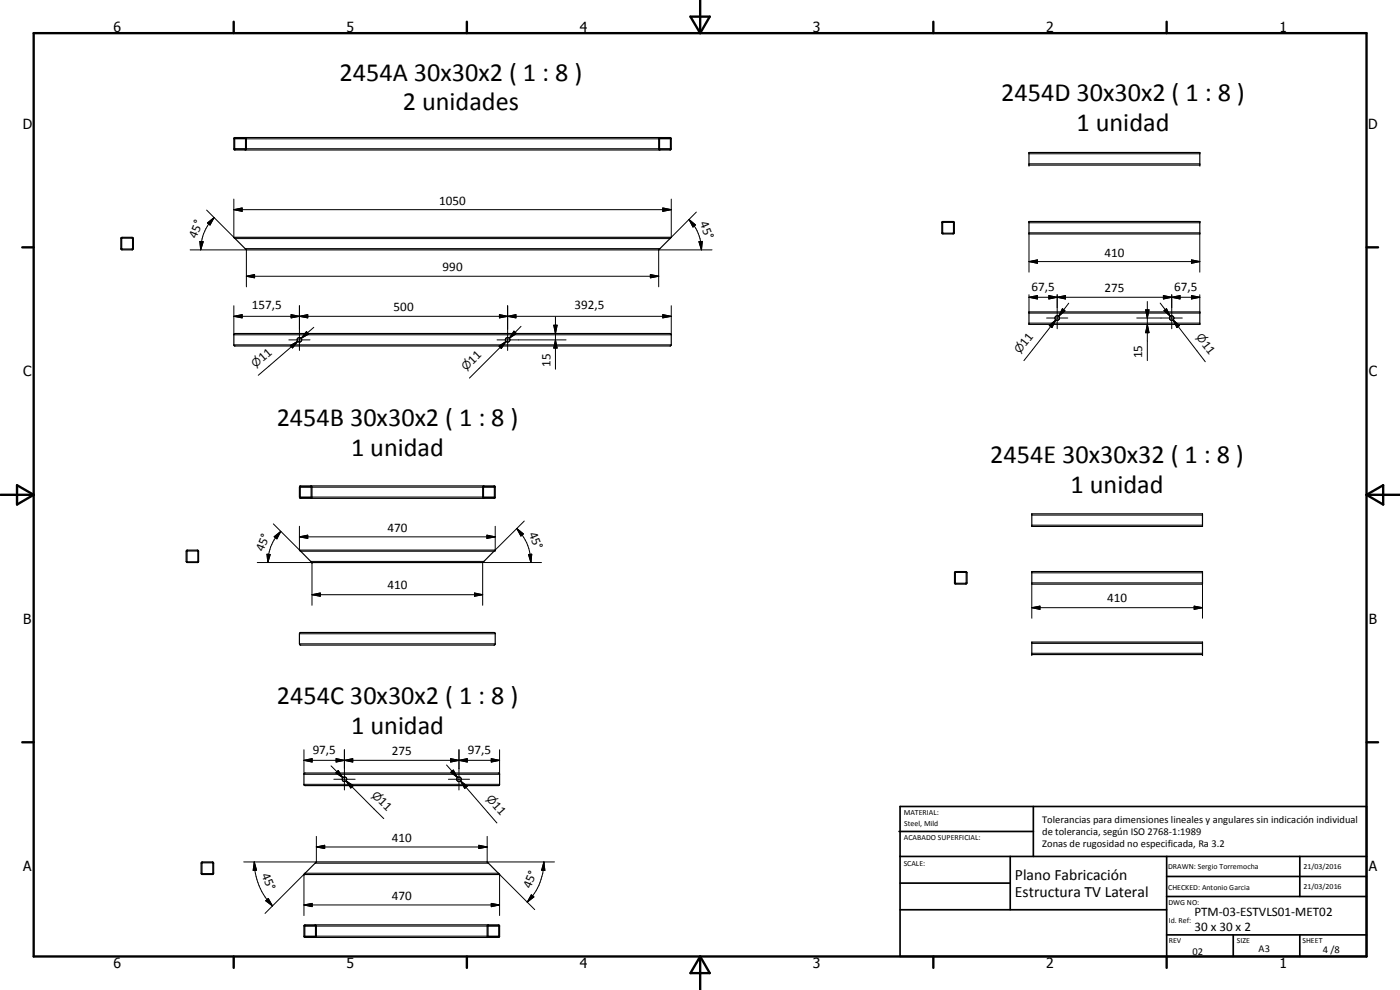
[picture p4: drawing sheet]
<svg xmlns="http://www.w3.org/2000/svg" width="420mm" height="297mm" viewBox="0 0 420 297" stroke-linecap="round" stroke-linejoin="round" font-family="sans-serif">
<g fill="none" stroke="#000" stroke-width=".35">
<path d="M70.3 41.3h130.9l.3 .4v2.9l-.3 .4h-130.8l-.2-.3zM70.4 41.6h3.3v3.1h-3.3zM73.7 41.3l.2 .4v2.9l-.2 .4M197.9 41.3l-.2 .2v3.2l.2 .3M201.1 41.5l-3.2 .1v3.1h3.2M201.1 41.5l.1 .1M201.2 41.6v3.1M201.2 44.7h-.1M308.8 45.8h51.3v3.7h-51.3zM36.4 71.3l3.3-.1 .3 .2v3.4l-.3 .2-3.3-.1zM36.5 71.5v3.1M36.5 74.6l.1 .1"/>
<path d="M36.5 71.5h.1M36.6 71.5l3.2 .1-.1 3.1h-3.1M70.2 71.2h131.3l-3.8 3.7-123.8 .1zM197.7 74.9v.1M282.7 66.5h3.6v3.6h-3.6zM282.9 66.8l3.2-.1 .1 3.1-3.3 .1zM282.9 69.9h.1M308.8 66.5h51.3v3.7h-51.3zM308.8 93.6h51.3v3.7h-51.3zM70.3 100.2l130.8-.1 .4 .4v3l-.3 .3h-130.8l-.2-.3zM89.9 145.9l58.5-.1 .2 .2v3.3l-.2 .2h-58.3l-.2-.4zM90.1 146.1h3.3v3.1h-3.3z"/>
<path d="M93.4 145.8l.2 .2v3.3l-.2 .2M145.1 145.8l-.2 .4v2.9l.2 .4M145.1 146.1v3.1M145.1 149.2l.1 .1M145.2 149.3h3.1M145.2 146h3.1M145.2 146l-.1 .1M148.3 146l.1 .1M148.4 146.1v3.1M148.4 149.2l-.1 .1M309.7 154.2h51.2v3.7h-51.2zM56 165.2l.1-.1h3.4l.1 3.6h-3.6l-.1-.3z"/>
<path d="M56.2 165.3l3.2 .1-.1 3.2-3.2-.1zM89.9 165.1h58.7l-3.7 3.7h-51.3zM286.5 171.6h3.6v3.5h-3.6zM286.8 171.7h3.1v3.3h-3.1zM309.7 171.5h51.2v3.8h-51.2zM89.9 189.9l.2-.1h58.3l.2 .2v3.3l-.2 .2h-58.3l-.2-.3zM309.7 192.7h51.2v3.7h-51.2zM91.3 232.1l58.4-.2 .2 .3v3.3l-.3 .2h-58l-.4-.2zM60.4 258.8l.3-.2 3.3 .1 .1 .3-.1 3.3h-3.6zM60.7 258.9l3.2 .1-.1 3.1h-3.2zM60.7 258.9l-.1 .1M94.9 258.7l-3.7 3.7h58.7l-3.7-3.7"/>
<path d="M94.9 258.6h51.3M94.9 258.6v.1M146.2 258.6v.1M91.3 277.7l.3-.2h58l.3 .2v3.3l-.2 .3h-58.2l-.3-.3zM91.5 277.7h3.1v3.3h-3.1zM94.6 277.5l.3 .2v3.3l-.2 .3M146.5 277.7h3.1v3.3h-3.1zM146.6 277.5l-.4 .2v3.3l.3 .3"/>
<circle cx="317.3" cy="95.4" r=".69"/>
<circle cx="351.6" cy="95.4" r=".69"/>
<circle cx="89.9" cy="102" r=".68"/>
<circle cx="152.4" cy="101.9" r=".69"/>
<circle cx="103.4" cy="233.8" r=".69"/>
<circle cx="137.7" cy="233.8" r=".69"/>
</g>
<g fill="none" stroke="#000" stroke-width=".3">
<path d="M70.2 59.7v11.5M70.4 41.7h3.3M70.4 44.6h3.3M73.9 41.7h123.8M73.9 44.6h123.8M197.9 41.7h3.3M197.9 44.6h3.3M201.5 59.7v11.5M308.8 46.1h51.3M308.8 49.1h51.3M57.1 75h16.8v11.1M60 72.4l1 .1-.8 2.5z"/>
<path d="M62 63l8.6 8.6h130.5l7.9-8M62.3 66.9l2-1.6-1.3 2.2zM64.3 65.3a13.9 13.9 0 0 0-4.1 9.7M70.2 62.9l2.5-.5v1zM70.2 62.9h131.3M73.6 74.6h124.5M198.9 62.4l2.6 .5-2.6 .5zM206.8 65.9l1.9 1.6-.7 .6zM206.8 65.9a12.9 12.9 0 0 1 3.7 9.1M209.8 72.5l1-.1-.3 2.6zM213.7 75h-16v11.1M308.8 78.5l2.6-.5v1z"/>
<path d="M308.8 69.8h51.3M308.8 66.8h51.3M308.8 78.5h51.3M308.8 70.2v11.5M357.6 78l2.5 .5-2.5 .5zM360.1 70.2v11.5M70.2 94.9l2.5-.5v1zM70.2 91.7v8.8h131.3v-8.8M70.2 94.9h131.3M73.9 82.9l2.5-.5v1zM73.9 82.9h123.8M87.4 94.4l2.5 .5-2.5 .5z"/>
<path d="M89.9 94.9l2.5-.5v1zM89.9 91.7v13.5M92 99.5l.6 .7-2.2 1.3zM94.2 98.2l-3.8 3.3M149.9 94.4l2.4 .5-2.4 .5zM152.3 94.9l2.5-.5v1zM152.3 91.7v13.5M154.3 99.4l.7 .7-2.1 1.4zM156.4 97.9l-3.5 3.6M166.2 97.6h1l-.5 2.5zM166.7 95.1v15.7M195.2 82.4l2.5 .5-2.5 .5z"/>
<path d="M198.9 94.4l2.6 .5-2.6 .5zM308.8 89.2l2.6-.5v1zM308.8 88.4v5.5h51.3v-5.5M308.8 96.9h51.3M308.8 89.2h51.3M314.1 95.4h6.4M314.8 88.7l2.5 .5-2.5 .5zM314.8 88.7l5 1v-1l-5 1zM314.9 97.7l2-1.7-1.2 2.3zM316.9 96l-1.6 2M316.9 96l-9.6 12.2M317.3 89.2l2.5-.5v1z"/>
<path d="M317.3 88.4v10.2M318.8 92.6l.8 .7-1.9 1.6zM320.7 91l-3 3.9M341.2 95.4h13.6M343.8 93h1l-.5 2.4zM344.3 97.3l.5 2.5h-1zM344.3 90.5v17.7M348.2 90.9l3 4M349.2 88.7l2.5 .5-2.5 .5zM349.2 88.7l4.9 1v-1l-4.9 1zM349.3 93.2l.8-.6 1.1 2.3zM351.7 89.2l2.4-.5v1z"/>
<path d="M351.7 88.4v10.2M352.1 96l1.9 1.7-.8 .6zM352.1 96l1.5 2M352.1 96l9.6 12.5M357.6 88.7l2.5 .5-2.5 .5zM70.2 103.5h131.3M86.7 102h6.3M87.2 103.7l2.2-1.3-1.6 2zM89.4 102.4l-11.9 10.2M149.2 102h20.7M149.8 103.8l2.1-1.4-1.5 2.2zM151.9 102.4l-1.8 1.8"/>
<path d="M151.9 102.4l-11 11.1M166.7 102l.5 2.4h-1zM84.3 159.4a12.5 12.5 0 0 0-3.5 6.2l-.4 3.2M89.9 157.9v7.2M90.1 149.1h3.3M90.1 146.2h3.3M93.6 149.1h51.3M93.6 146.2h51.3M145.1 149.1h3.3M145.1 146.2h3.3M148.6 157.9v7.2M155.1 158.6l2 1.6-.8 .6z"/>
<path d="M155.1 158.6a14.4 14.4 0 0 1 4.2 10.2M157.3 156.3l-9.1 9.1h-58l-8.2-8.2M309.7 154.6h51.2M309.7 157.6h51.2M77.2 168.8h16.4v12.8M80.1 166.3l1 .1-.7 2.4zM82.3 161l2-1.6-1.2 2.3zM89.9 161.1l2.5-.5v.9zM89.9 161.1h58.7M93.2 168.4h52M93.6 178.4l2.5-.5v1zM93.6 178.4h51.3"/>
<path d="M142.4 177.9l2.5 .5-2.5 .5zM146.1 160.6l2.5 .5-2.5 .4zM158.6 166.4l1-.1-.3 2.5zM162.5 168.8h-17.6v12.8M309.7 174.9h51.2M309.7 171.9h51.2M309.7 175.3v10.2M360.9 175.3v10.2M89.9 190.2h58.7M89.9 193.2h58.7M309.7 182.3l2.4-.4v.9zM309.7 193h51.2"/>
<path d="M309.7 196h51.2M309.7 182.3h51.2M358.4 181.9l2.5 .4-2.5 .5zM91.2 228.1l2.5-.5v1zM91.2 225v7.3h58.7v-7.3M91.2 235.3h58.7M91.2 228.1h58.7M99.3 229.8l3.6 3.5M100.2 233.8h6.4M100.8 231.9l.7-.7 1.4 2.1zM100.9 227.6l2.5 .5-2.5 .5zM100.9 227.6l5 1v-1l-5 1z"/>
<path d="M101.5 231.2l1.4 2.1-2.1-1.4zM103.4 228.1l2.5-.5v1zM103.4 225v12M103.9 234.3l2.1 1.4-.7 .7zM103.9 234.3l1.7 1.8M103.9 234.3l11.3 11.3M134 229.5l3.3 3.8M134.6 233.8h6.3M135.2 227.6l2.5 .5-2.5 .5zM135.2 227.6l5 1v-1l-5 1zM135.3 231.7l.7-.6 1.3 2.2zM137.7 228.1l2.5-.5v1z"/>
<path d="M137.7 225v12M138.2 234.3l2 1.6-.7 .7zM138.2 234.3l10.9 12.6M147.4 227.6l2.5 .5-2.5 .5zM76.3 258.6l.7 2.5-1 .1zM76.3 258.6a18.9 18.9 0 0 0 5.5 13.2M94.6 259h52M94.9 254.1l2.5-.5v1zM94.9 254.1h51.3M94.9 251v7.6h-21.8M143.7 253.6l2.5 .5-2.5 .5zM146.2 251v7.6h20.2"/>
<path d="M163.2 258.6l.3 2.6-1-.1zM163.2 258.6a16.9 16.9 0 0 1-5 12.1M79.7 270.3l.8-.7 1.3 2.2zM91.2 271.5l2.5-.4v.9zM91.2 271.5h58.7M91.2 262.4v12.3M91.5 277.9h3.2M94.9 277.9h51.3M146.5 277.9h3.2M147.4 271.1l2.5 .4-2.5 .5zM149.9 262.4v12.3M159.5 268.5l.7 .6-2 1.6z"/>
<path d="M160.5 272.9l-10.9-10.9h-58l-12.1 12.1M91.5 280.9h3.2M94.9 280.9h51.3M146.5 280.9h3.2"/>
</g>
<g fill="#000">
<circle cx="308.8" cy="49.5" r=".18"/>
<circle cx="360.1" cy="49.5" r=".18"/>
<circle cx="308.8" cy="66.5" r=".18"/>
<circle cx="360.1" cy="66.5" r=".18"/>
<circle cx="308.8" cy="93.6" r=".18"/>
<circle cx="360.1" cy="93.6" r=".18"/>
<circle cx="93.6" cy="168.8" r=".18"/>
<circle cx="148.6" cy="165.1" r=".18"/>
<circle cx="309.7" cy="196.4" r=".18"/>
<circle cx="360.9" cy="196.4" r=".18"/>
<circle cx="91.2" cy="262.4" r=".18"/>
<circle cx="149.9" cy="262.4" r=".18"/>
</g>
<g fill="none" stroke="#000" stroke-width=".71">
<path d="M10.1 9.9h400v277.1h-400zM70.1 6.5v3.4M140.1 6.5v3.4M207.2 5h5.8l-2.9 4.9zM210.1 0v9.9M280.1 6.5v3.4M350.1 6.5v3.4M6.7 74.2h3.4M410.1 74.2h3.5M.1 148.5h10M5.1 145.6l5 2.9-5 2.9zM410.1 148.5h10"/>
<path d="M410.1 148.5l5-2.9v5.8zM6.7 222.7h3.4M410.1 222.7h3.5M70.1 287v3.4M140.1 287v3.4M210.1 287v10M210.1 287l2.9 5h-5.8zM280.1 287v3.4M350.1 287v3.4"/>
</g>
<g fill="none" stroke="#000" stroke-width=".51">
<path d="M269.8 249.5h40.3M270.1 242h140v45h-140zM270.1 257h140M303.2 257v16M310.1 242v15M350.1 257v30M390.1 257v12M270.1 265h33.1M270.1 273h80M350.1 269h60M350.1 263h60M350.1 280.5h60"/>
<path d="M370.1 280.5v6.5M390.1 280.5v6.5"/>
</g>
<g fill="#000">
<path d="M60 72.4l1 .1-.8 2.5zM62.3 66.9l2-1.6-1.3 2.2zM70.2 62.9l2.5-.5v1zM198.9 62.4l2.6 .5-2.6 .5zM206.8 65.9l1.9 1.6-.7 .6zM209.8 72.5l1-.1-.3 2.6zM308.8 78.5l2.6-.5v1zM357.6 78l2.5 .5-2.5 .5zM70.2 94.9l2.5-.5v1zM73.9 82.9l2.5-.5v1zM87.4 94.4l2.5 .5-2.5 .5zM92 99.5l.6 .7-2.2 1.3z"/>
<path d="M89.9 94.9l2.5-.5v1zM149.9 94.4l2.4 .5-2.4 .5zM154.3 99.4l.7 .7-2.1 1.4zM152.3 94.9l2.5-.5v1zM166.2 97.6h1l-.5 2.5zM195.2 82.4l2.5 .5-2.5 .5zM198.9 94.4l2.6 .5-2.6 .5zM308.8 89.2l2.6-.5v1zM314.8 88.7l2.5 .5-2.5 .5zM314.9 97.7l2-1.7-1.2 2.3zM318.8 92.6l.8 .7-1.9 1.6zM317.3 89.2l2.5-.5v1z"/>
<path d="M343.8 93h1l-.5 2.4zM344.3 97.3l.5 2.5h-1zM349.2 88.7l2.5 .5-2.5 .5zM349.3 93.2l.8-.6 1.1 2.3zM352.1 96l1.9 1.7-.8 .6zM351.7 89.2l2.4-.5v1zM357.6 88.7l2.5 .5-2.5 .5zM87.2 103.7l2.2-1.3-1.6 2zM149.8 103.8l2.1-1.4-1.5 2.2zM166.7 102l.5 2.4h-1zM80.1 166.3l1 .1-.7 2.4zM82.3 161l2-1.6-1.2 2.3z"/>
<path d="M89.9 161.1l2.5-.5v.9zM93.6 178.4l2.5-.5v1zM142.4 177.9l2.5 .5-2.5 .5zM146.1 160.6l2.5 .5-2.5 .4zM155.1 158.6l2 1.6-.8 .6zM158.6 166.4l1-.1-.3 2.5zM309.7 182.3l2.4-.4v.9zM358.4 181.9l2.5 .4-2.5 .5zM91.2 228.1l2.5-.5v1zM101.5 231.2l1.4 2.1-2.1-1.4zM100.9 227.6l2.5 .5-2.5 .5zM103.4 228.1l2.5-.5v1z"/>
<path d="M103.9 234.3l2.1 1.4-.7 .7zM135.2 227.6l2.5 .5-2.5 .5zM135.3 231.7l.7-.6 1.3 2.2zM137.7 228.1l2.5-.5v1zM138.2 234.3l2 1.6-.7 .7zM147.4 227.6l2.5 .5-2.5 .5zM94.9 254.1l2.5-.5v1zM143.7 253.6l2.5 .5-2.5 .5zM76.3 258.6l.7 2.5-1 .1zM79.7 270.3l.8-.7 1.3 2.2zM91.2 271.5l2.5-.4v.9zM147.4 271.1l2.5 .4-2.5 .5z"/>
<path d="M159.5 268.5l.7 .6-2 1.6zM163.2 258.6l.3 2.6-1-.1z"/>
</g>
<g font-size="7.9">
<text x="101.9" y="24.2">2454A 30x30x2 ( 1 : 8 )</text>
<text x="120.8" y="33.1">2 unidades</text>
<text x="300.5" y="30.4">2454D 30x30x2 ( 1 : 8 )</text>
<text x="323.1" y="39.4">1 unidad</text>
<text x="83" y="127.7">2454B 30x30x2 ( 1 : 8 )</text>
<text x="105.4" y="136.7">1 unidad</text>
<text x="297.2" y="138.9">2454E 30x30x32 ( 1 : 8 )</text>
<text x="321.3" y="147.9">1 unidad</text>
<text x="83.1" y="211.2">2454C 30x30x2 ( 1 : 8 )</text>
<text x="105.4" y="220.2">1 unidad</text>
</g>
<g font-size="4.7">
<text x="304.6" y="263.9">Plano Fabricación</text>
<text x="304.6" y="269.3">Estructura TV Lateral</text>
</g>
<g font-size="4.2">
<text x="34" y="9.6">6</text>
<text x="104" y="9.6">5</text>
<text x="174" y="9.6">4</text>
<text x="244" y="9.6">3</text>
<text x="314" y="9.6">2</text>
<text x="384" y="9.6">1</text>
<text x="6.8" y="38.7">D</text>
<text x="410.6" y="38.7">D</text>
<text x="7" y="112.9">C</text>
<text x="410.8" y="112.9">C</text>
<text x="7" y="187.1">B</text>
<text x="410.8" y="187.1">B</text>
<text x="7" y="261.4">A</text>
<text x="410.8" y="261.4">A</text>
<text x="34" y="290.4">6</text>
<text x="104" y="290.4">5</text>
<text x="174" y="290.4">4</text>
<text x="244" y="290.4">3</text>
<text x="314" y="290.4">2</text>
<text x="384" y="290.4">1</text>
</g>
<g font-size="3.9">
<text x="131.8" y="61.4">1050</text>
<text x="58.9" y="71.6" transform="rotate(-68 58.9 71.6)">45°</text>
<text x="210" y="67" transform="rotate(68 210 67)">45°</text>
<text x="331.5" y="77">410</text>
<text x="132.8" y="81.4">990</text>
<text x="309.6" y="87.2">67,5</text>
<text x="331.5" y="87.7">275</text>
<text x="352.4" y="87.2">67,5</text>
<text x="75.6" y="92.8">157,5</text>
<text x="118.1" y="93.4">500</text>
<text x="172.5" y="92.8">392,5</text>
<text x="307.8" y="104.1" transform="rotate(-52 307.8 104.1)">11</text>
<text x="342.8" y="107.5" transform="rotate(-90 342.8 107.5)">15</text>
<text x="360.5" y="103.5" transform="rotate(52 360.5 103.5)">11</text>
<text x="78.9" y="108.7" transform="rotate(-41 78.9 108.7)">11</text>
<text x="141.9" y="109.4" transform="rotate(-45 141.9 109.4)">11</text>
<text x="165.2" y="110.1" transform="rotate(-90 165.2 110.1)">15</text>
<text x="116.3" y="159.5">470</text>
<text x="158.7" y="160.2" transform="rotate(68 158.7 160.2)">45°</text>
<text x="79" y="165.6" transform="rotate(-68 79 165.6)">45°</text>
<text x="116.3" y="176.9">410</text>
<text x="332.3" y="180.8">410</text>
<text x="93.8" y="226.1">97,5</text>
<text x="117.6" y="226.6">275</text>
<text x="140.4" y="226.1">97,5</text>
<text x="113.4" y="240.7" transform="rotate(45 113.4 240.7)">11</text>
<text x="147.6" y="241.9" transform="rotate(49 147.6 241.9)">11</text>
<text x="117.6" y="252.6">410</text>
<text x="78.5" y="262.6" transform="rotate(68 78.5 262.6)">45°</text>
<text x="159.2" y="266.9" transform="rotate(-67 159.2 266.9)">45°</text>
<text x="117.6" y="270">470</text>
<text x="358.5" y="275">PTM-03-ESTVLS01-MET02</text>
<text x="358.5" y="279.4">30 x 30 x 2</text>
</g>
<g font-size="3.3">
<text x="358.8" y="101.3" transform="rotate(52 358.8 101.3)">n</text>
<text x="306.1" y="106.3" transform="rotate(-52 306.1 106.3)">n</text>
<text x="76.7" y="110.5" transform="rotate(-41 76.7 110.5)">n</text>
<text x="139.9" y="111.4" transform="rotate(-45 139.9 111.4)">n</text>
<text x="111.4" y="238.8" transform="rotate(45 111.4 238.8)">n</text>
<text x="145.8" y="239.8" transform="rotate(49 145.8 239.8)">n</text>
</g>
<g font-size="3.1">
<text x="312.7" y="246.8">Tolerancias para dimensiones lineales y angulares sin indicación individual</text>
<text x="312.7" y="250.4">de tolerancia, según ISO 2768-1:1989</text>
<text x="312.7" y="254">Zonas de rugosidad no especificada, Ra 3.2</text>
<text x="357.9" y="286.4">02</text>
<text x="377.7" y="285.6">A3</text>
<text x="397" y="285.9">4 /8</text>
</g>
<g font-size="2.4">
<text x="271.2" y="244.4">MATERIAL:</text>
<text x="271.3" y="252">ACABADO SUPERFICIAL:</text>
<text x="271.4" y="247.9">Steel, Mild</text>
<text x="271.2" y="259.7">SCALE:</text>
<text x="350.6" y="260.8">DRAWN: Sergio Torremocha</text>
<text x="391.2" y="260.6">21/03/2016</text>
<text x="350.6" y="267">CHECKED: Antonio Garcia</text>
<text x="391.2" y="266.7">21/03/2016</text>
<text x="350.6" y="271.4">DWG NO:</text>
<text x="350.8" y="276.9">Id. Ref:</text>
<text x="350.8" y="282.8">REV</text>
<text x="371.2" y="282.9">SIZE</text>
<text x="390.9" y="282.9">SHEET</text>
</g>
</svg>
